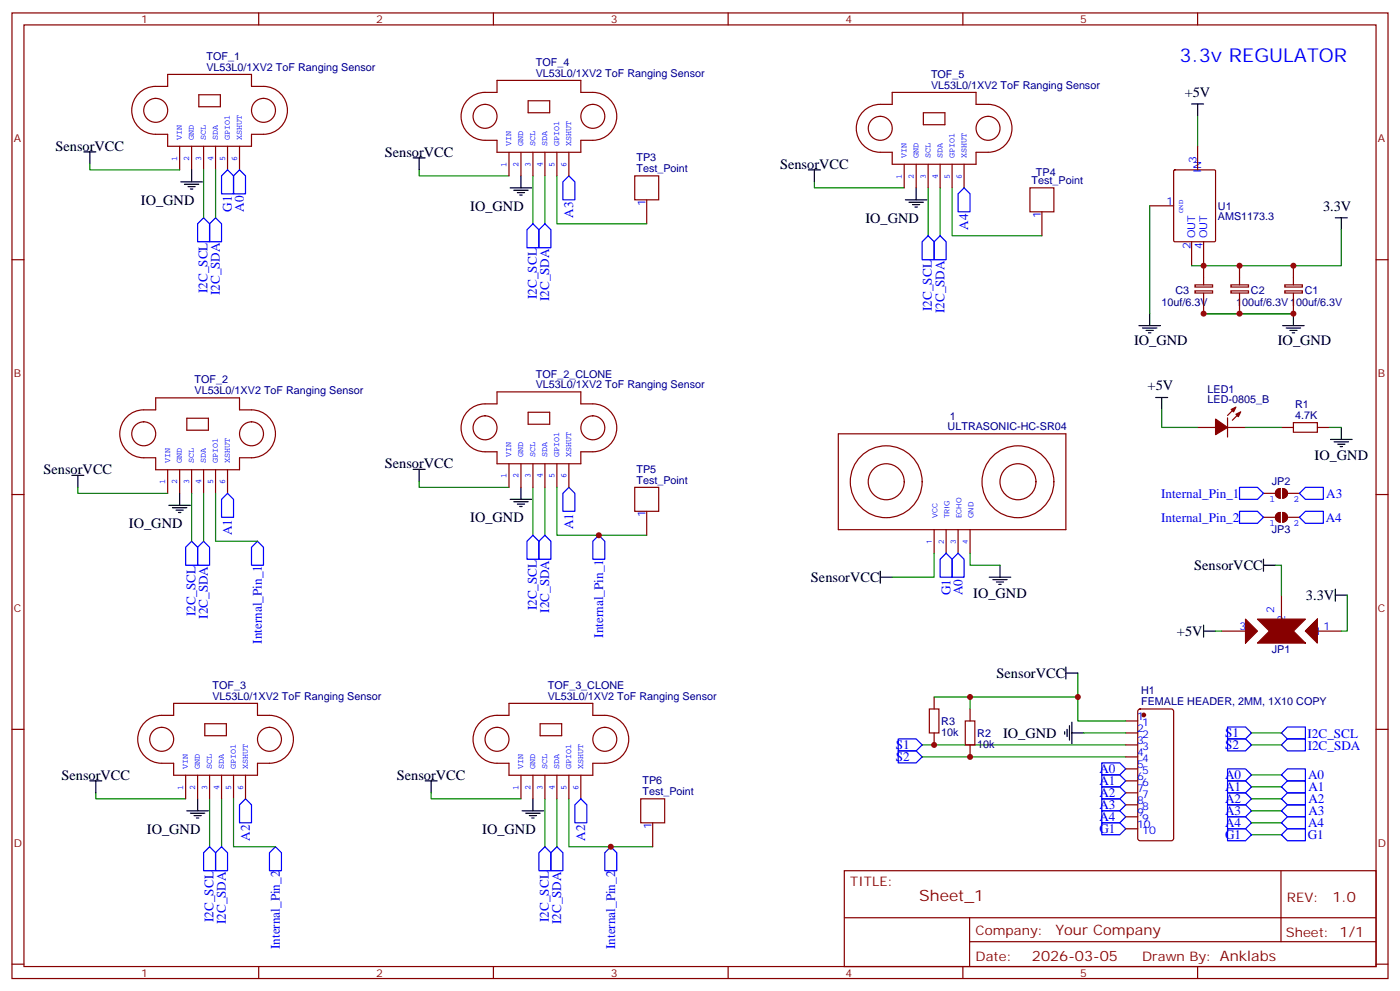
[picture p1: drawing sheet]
<svg xmlns="http://www.w3.org/2000/svg" width="412mm" height="292mm" viewBox="0 0 412 292" stroke-linecap="round" stroke-linejoin="round" font-family="sans-serif">
<g fill="none" stroke="#870000" stroke-width=".35">
<path d="M3.5 3.8h405.4v284.3h-405.4zM7.1 7.3h398.2v277.3h-398.2zM76.2 3.8v3.5M145.3 3.8v3.5M214.5 3.8v3.5M283.6 3.8v3.5M352.8 3.8v3.5M41.2 27.2a7 7 0 0 1 4.7-1.8h3.5v-3.5h24.7v3.5a11 11 0 0 1 7.4 1.2 7.1 7.1 0 0 1 2.9 7.9 7.1 7.1 0 0 1-6.8 5h-3.5v3.6h-24.7v-3.6a11 11 0 0 1-7.4-1.1 7.1 7.1 0 0 1-.8-11.2zM58.6 27.9h6.3v3.5h-6.3zM138.2 28.9a7 7 0 0 1 4.7-1.7h3.5v-3.5h24.7v3.5a11 11 0 0 1 7.4 1.1 7.1 7.1 0 0 1 2.9 8 7.1 7.1 0 0 1-6.8 5h-3.5v3.5h-24.7v-3.5a11 11 0 0 1-7.4-1.1 7.1 7.1 0 0 1-.8-11.3zM155.6 29.7h6.3v3.5h-6.3zM254.7 32.5a7 7 0 0 1 4.6-1.8h3.5v-3.5h24.7v3.5a11 11 0 0 1 7.4 1.2 7.1 7.1 0 0 1 2.9 7.9 7.1 7.1 0 0 1-6.8 5h-3.5v3.6h-24.7v-3.6a11 11 0 0 1-7.4-1.1 7.1 7.1 0 0 1-.7-11.2z"/>
<path d="M272 33.2h6.3v3.5h-6.3zM52.9 43.1v6.9M56.4 43.1v6.9M60 43.1v6.9M63.5 43.1v6.9M67 43.1v6.9M70.6 43.1v6.9M149.9 44.8v7M153.5 44.8v7M157 44.8v7M160.5 44.8v7M164 44.8v7"/>
<path d="M167.6 44.8v7M187 51.8h7v7h-7zM190.5 58.8v7.1M266.3 48.4v6.9M269.9 48.4v6.9M273.4 48.4v6.9M276.9 48.4v6.9M280.5 48.4v6.9M284 48.4v6.9M303.4 55.3h7v7.1h-7zM345.8 50.2l.3-.2h11.6l.3 .2 .1 20.6-.2 .3-11.8 .1-.3-.2zM352.8 43v7"/>
<path d="M3.5 76.5h3.6M306.9 62.4v7M338.7 60.6h7M351 71.2v7M354.5 71.2v12.7M365.1 78.2v5.7M381 78.2v5.7M405.3 76.5h3.6M352 85.7h5.2v.6h-5.2zM352 83.9h5.2v.6h-5.2zM354.5 86.4v6M362.6 85.7h5.2v.6h-5.2z"/>
<path d="M362.6 83.9h5.2v.6h-5.2zM365.1 86.4v6M378.5 85.7h5.1v.6h-5.1zM378.5 83.9h5.1v.6h-5.1zM381 86.4v6M37.7 122.4a7 7 0 0 1 4.6-1.7h3.6v-3.5h24.7v3.5a11 11 0 0 1 7.3 1.1 7.1 7.1 0 0 1 3 7.9 7.1 7.1 0 0 1-6.8 5.1h-3.5v3.5h-24.7v-3.5a11 11 0 0 1-7.4-1.1 7.1 7.1 0 0 1-.8-11.3zM49.4 138.3v7M52.9 138.3v7M55 123.2h6.4v3.5h-6.4zM56.4 138.3v7M60 138.3v7M63.5 138.3v7"/>
<path d="M67 138.3v7M138.2 120.7a7 7 0 0 1 4.7-1.8h3.5v-3.5h24.7v3.5a11 11 0 0 1 7.4 1.2 7.1 7.1 0 0 1 2.9 7.9 7.1 7.1 0 0 1-6.8 5h-3.5v3.6h-24.7v-3.6a11 11 0 0 1-7.4-1.1 7.1 7.1 0 0 1-.8-11.2zM149.9 136.6v6.9M153.5 136.6v6.9M155.6 121.4h6.3v3.5h-6.3zM157 136.6v6.9M160.5 136.6v6.9M164 136.6v6.9M167.6 136.6v6.9M246.9 127.7h67.1v28.3h-67.1zM352.8 125.9h5.3M361.6 125.9h5.3"/>
<path d="M377.5 125.9h3.5M381 124.5h7.1v2.8h-7.1zM388.1 125.9h3.5M3.5 145.6h3.6M187 143.5h7v7.1h-7zM190.5 150.6v7M275.2 156v6.9M278.7 156v6.9M282.2 156v6.9M285.8 156v6.9M372.2 152.3h3.5M372.2 145.3h3.5"/>
<path d="M376 151.5l1.1-.6v2.8a1.41 1.41 0 0 1-1.2-.7 1.41 1.41 0 0 1 .1-1.5zM376 144.4l1.1-.5v2.8a1.41 1.41 0 0 1-1.2-.8 1.41 1.41 0 0 1 .1-1.5zM377.8 150.9a1.41 1.41 0 0 1 1.4 1.4 1.41 1.41 0 0 1-1.4 1.4zM377.8 143.9a1.41 1.41 0 0 1 1.4 1.4 1.41 1.41 0 0 1-1.4 1.4zM379.2 152.3h3.6M379.2 145.3h3.6M405.3 145.6h3.6M377.5 175.3v7M359.8 185.8h7.1M388.1 185.8h7M3.5 214.8h3.6M43 212.4a7 7 0 0 1 4.6-1.8h3.6v-3.5h24.6v3.5a11 11 0 0 1 7.4 1.2 7.1 7.1 0 0 1 2.9 7.9 7.1 7.1 0 0 1-6.7 5.1h-3.6v3.5h-24.6v-3.5a11 11 0 0 1-7.4-1.2 7.1 7.1 0 0 1-.8-11.2z"/>
<path d="M60.3 213.1h6.4v3.5h-6.4zM141.8 212.4a7 7 0 0 1 4.6-1.8h3.5v-3.5h24.7v3.5a11 11 0 0 1 7.4 1.2 7.1 7.1 0 0 1 2.9 7.9 7.1 7.1 0 0 1-6.7 5.1h-3.6v3.5h-24.7v-3.5a11 11 0 0 1-7.3-1.2 7.1 7.1 0 0 1-.8-11.2zM159.1 213.1h6.4v3.5h-6.4zM273.8 208.8h2.8v7h-2.8zM275.2 205.2v3.6M275.2 215.8v3.6M284.3 212.3h2.9v7.1h-2.9zM285.8 208.8v3.5M285.8 219.4v3.5M331.6 212.3h3.5M331.6 215.8h3.5M331.6 219.4h3.5"/>
<path d="M335.4 209l.4-.2h9.2l.7 .4v37.7l-.4 .6-9.5 .1-.6-.5-.1-37.6zM405.3 214.8h3.6M54.7 228.3v6.9M58.2 228.3v6.9M61.7 228.3v6.9M65.3 228.3v6.9M68.8 228.3v6.9M72.3 228.3v6.9M153.5 228.3v6.9M157 228.3v6.9M160.5 228.3v6.9M164 228.3v6.9"/>
<path d="M167.6 228.3v6.9M171.1 228.3v6.9M188.7 235.2h7.1v7.1h-7.1zM331.6 222.9h3.5M331.6 226.4h3.5M331.6 229.9h3.5M331.6 233.5h3.5M331.6 237h3.5M192.3 242.3v7M248.7 256.4h156.6v28.2h-156.6zM331.6 240.5h3.5M331.6 244.1h3.5"/>
<path d="M377.3 256.4v20.9M248.7 270.2h156.5M285.6 277.3h119.6M285.6 270.2v14.2M3.5 283.9h3.6M76.2 284.6v3.5M145.3 284.6v3.5M214.5 284.6v3.5M283.6 284.6v3.5M352.8 284.6v3.5M405.3 283.9h3.6"/>
<circle cx="45.9" cy="32.5" r="3.5"/>
<circle cx="77.6" cy="32.5" r="3.5"/>
<circle cx="142.9" cy="34.3" r="3.5"/>
<circle cx="174.6" cy="34.3" r="3.5"/>
<circle cx="259.3" cy="37.8" r="3.5"/>
<circle cx="291" cy="37.8" r="3.5"/>
<circle cx="42.3" cy="127.7" r="3.5"/>
<circle cx="74.1" cy="127.7" r="3.5"/>
<circle cx="142.9" cy="126" r="3.5"/>
<circle cx="174.6" cy="126" r="3.5"/>
<circle cx="261.1" cy="141.9" r="10.6"/>
<circle cx="261.1" cy="141.9" r="5.3"/>
<circle cx="299.9" cy="141.9" r="10.6"/>
<circle cx="299.9" cy="141.9" r="5.3"/>
<circle cx="47.6" cy="217.7" r="3.5"/>
<circle cx="79.4" cy="217.7" r="3.5"/>
<circle cx="146.4" cy="217.7" r="3.5"/>
<circle cx="178.2" cy="217.7" r="3.5"/>
</g>
<g fill="none" stroke="#008700" stroke-width=".35">
<path d="M352.8 34.1v8.9M26.5 48.3v1.7h26.4M60 50v14.1M63.5 50v14.1M123.5 50v1.8h26.4M157 51.8v14.1M160.5 51.8v14.1M164 51.8v14.1h26.5M239.9 53.6v1.7h26.4M273.4 55.3v14.1M276.9 55.3v14.1M280.5 55.3v14.1h26.4"/>
<path d="M338.7 60.6v31.8M395.1 67.7v10.5h-44.1M354.5 92.4h26.5M342.2 120.6v5.3h10.6M366.9 125.9h10.6M391.6 125.9h3.5M22.9 143.5v1.8h26.5M56.4 145.3v14.1M60 145.3v14.1M63.5 145.3v14.1h12.3M123.5 141.7v1.8h26.4M157 143.5v14.1"/>
<path d="M160.5 143.5v14.1M164 143.5v14.1h26.5M275.2 162.9v7.1h-12.4M285.8 162.9v3.5h8.8M375.7 166.4h1.8v8.9M396.9 175.3v10.5h-1.8M317.5 198.2v14.1h14.1M358.1 185.8h1.7M271.6 219.4h60M275.2 205.2h10.6v3.6M285.8 205.2h31.7M319.3 215.8h12.3"/>
<path d="M368.7 215.8h8.8M368.7 219.4h8.8M28.2 233.5v1.7h26.5M61.7 235.2v14.1M65.3 235.2v14.1M68.8 235.2v14.1h12.3M127 233.5v1.7h26.5M160.5 235.2v14.1M164 235.2v14.1M167.6 235.2v14.1h24.7M271.6 222.9h60M368.7 228.2h8.8"/>
<path d="M368.7 231.7h8.8M368.7 235.2h8.8M368.7 238.8h8.8M368.7 245.8h8.8M368.7 242.3h8.8"/>
</g>
<g fill="none" stroke="#00f" stroke-width=".35">
<path d="M67 50l1.8 1.8v5.3h-3.5v-5.3zM70.6 50l1.7 1.8v5.3h-3.5v-5.3zM167.6 51.8l1.7 1.8v5.2h-3.5v-5.2zM282.2 57.1l1.8-1.8 1.8 1.8v5.3h-3.6zM60 64.1l1.7 1.8v5.3h-3.5v-5.3zM63.5 64.1l1.8 1.8v5.3h-3.6v-5.3zM157 65.9l1.7 1.8v5.3h-3.5v-5.3zM158.7 67.7l1.8-1.8 1.8 1.8v5.3h-3.6zM273.4 69.4l1.8 1.8v5.3h-3.6v-5.3zM275.2 71.2l1.7-1.8 1.8 1.8v5.3h-3.5zM60 159.4l1.7 1.7v5.3h-3.5v-5.3zM67 145.3l1.8 1.7v5.3h-3.5v-5.3z"/>
<path d="M75.8 159.4l1.8 1.7v5.3h-3.5v-5.3zM157 157.6l1.7 1.8v5.3h-3.5v-5.3zM160.5 157.6l1.8 1.8v5.3h-3.6v-5.3zM167.6 143.5l1.7 1.8v5.3h-3.5v-5.3zM176.4 157.6l1.8 1.8v5.3h-3.6v-5.3zM365.1 143.5h5.3l1.8 1.8-1.8 1.7h-5.3zM365.1 150.6h5.3l1.8 1.7-1.8 1.8h-5.3zM382.8 145.3l1.7-1.8h5.3v3.5h-5.3zM382.8 152.3l1.7-1.7h5.3v3.5h-5.3zM54.7 161.1l1.7-1.7 1.8 1.7v5.3h-3.5zM278.7 162.9l1.8 1.8v5.3h-3.6v-5.3zM282.2 162.9l1.8 1.8v5.3h-3.5v-5.3z"/>
<path d="M264.6 217.6h5.3l1.7 1.8-1.7 1.7h-5.3zM361.6 214.1h5.3l1.8 1.7-1.8 1.8h-5.3zM361.6 217.6h5.3l1.8 1.8-1.8 1.7h-5.3zM377.5 215.8l1.7-1.7h5.3v3.5h-5.3zM377.5 219.4l1.7-1.8h5.3v3.5h-5.3zM70.6 237l1.7-1.8 1.8 1.8v5.3h-3.5zM171.1 235.2l1.8 1.8v5.3h-3.6v-5.3zM264.6 221.1h5.3l1.7 1.8-1.7 1.7h-5.3zM324.6 238.8h5.2l1.8 1.7-1.8 1.8h-5.2zM324.6 235.2h5.2l1.8 1.8-1.8 1.8h-5.2zM324.6 231.7h5.2l1.8 1.8-1.8 1.7h-5.2zM324.6 228.2h5.2l1.8 1.7-1.8 1.8h-5.2z"/>
<path d="M324.6 224.6h5.2l1.8 1.8-1.8 1.8h-5.2zM361.6 226.4h5.3l1.8 1.8-1.8 1.7h-5.3zM361.6 229.9h5.3l1.8 1.8-1.8 1.8h-5.3zM361.6 233.5h5.3l1.8 1.7-1.8 1.8h-5.3zM361.6 237h5.3l1.8 1.8-1.8 1.7h-5.3zM377.5 228.2l1.7-1.8h5.3v3.5h-5.3zM377.5 231.7l1.7-1.8h5.3v3.6h-5.3zM377.5 235.2l1.7-1.7h5.3v3.5h-5.3zM377.5 238.8l1.7-1.8h5.3v3.5h-5.3zM61.7 249.3l1.8 1.8v5.3h-3.5v-5.3zM65.3 249.3l1.7 1.8v5.3h-3.5v-5.3zM81.1 249.3l1.8 1.8v5.3h-3.5v-5.3z"/>
<path d="M158.7 251.1l1.8-1.8 1.8 1.8v5.3h-3.6zM164 249.3l1.8 1.8v5.3h-3.5v-5.3zM179.9 249.3l1.8 1.8v5.3h-3.5v-5.3zM324.6 242.3h5.2l1.8 1.8-1.8 1.7h-5.2zM361.6 244.1h5.3l1.8 1.7-1.8 1.8h-5.3zM361.6 240.5h5.3l1.8 1.8-1.8 1.8h-5.3zM377.5 242.3l1.7-1.8h5.3v3.6h-5.3zM377.5 245.8l1.7-1.7h5.3v3.5h-5.3z"/>
</g>
<g fill="none" stroke="#000" stroke-width=".35">
<path d="M351 30.6h3.5M352.8 30.6v3.5M24.7 44.7h3.5M26.5 44.7v3.6M53.3 53.6h6.3M54.3 54.3h4.3M55.4 55h2.1M56.1 55.7h.7M56.4 50v3.6M121.7 46.5h3.5M123.5 46.5v3.5M150.3 55.3h6.3"/>
<path d="M151.3 56h4.3M152.4 56.7h2.1M153.1 57.4h.7M153.5 51.8v3.5M238.1 50h3.6M239.9 50v3.6M266.7 58.8h6.3M267.8 59.5h4.2M269.9 55.3v3.5M268.8 60.3h2.1M269.5 61h.7M393.3 64.1h3.6"/>
<path d="M395.1 64.1v3.6M335.5 95.9h6.3M336.5 96.6h4.3M337.6 97.3h2.1M338.3 98h.7M338.7 92.4v3.5M377.8 95.9h6.4M378.9 96.6h4.2M379.9 97.3h2.2M380.6 98h.8M381 92.4v3.5M340.4 117.1h3.6"/>
<path d="M342.2 117.1v3.5M21.2 140h3.5M22.9 140v3.5M121.7 138.2h3.5M123.5 138.2v3.5M391.9 129.4h6.4M393 130.1h4.2M394.1 130.8h2.1M394.8 131.5h.7M395.1 125.9v3.5M49.7 148.8h6.4M50.8 149.5h4.2"/>
<path d="M51.9 150.2h2.1M52.6 150.9h.7M52.9 145.3v3.5M150.3 147h6.3M151.3 147.7h4.3M152.4 148.4h2.1M153.1 149.2h.7M153.5 143.5v3.5M259.3 170h3.5M259.3 168.2v3.5M291.4 170h6.3M292.5 170.7h4.2"/>
<path d="M293.5 171.4h2.1M294.2 172.1h.7M294.6 166.4v3.6M372.2 166.4h3.5M372.2 164.7v3.5M393.3 175.3h3.6M393.3 173.5v3.5M314 198.2h3.5M314 196.4v3.6M354.5 185.8h3.6M354.5 184.1v3.5M313.6 215.5v.7"/>
<path d="M314.3 214.8v2.1M315 213.7v4.2M315.7 215.8h3.6M315.7 212.7v6.3M26.5 229.9h3.5M28.2 229.9v3.6M55 238.8h6.4M56.1 239.5h4.2M58.2 235.2v3.6M125.2 229.9h3.6M127 229.9v3.6M153.8 238.8h6.4"/>
<path d="M154.9 239.5h4.2M157 235.2v3.6M57.1 240.2h2.2M57.9 240.9h.7M155.9 240.2h2.1M156.6 240.9h.7"/>
</g>
<g fill="#870000" stroke="#870000" stroke-width=".35">
<path d="M358.1 123.4l3.5 2.5-3.5 2.1z"/>
<path d="M361.6 123v5.7z"/>
<path d="M361.6 122.3l1.4-1.4z"/>
<path d="M363 123.8l1.4-1.5z"/>
<path d="M362.7 120.6l1.4-.7-.7 1.4z"/>
<path d="M364.1 122l1.4-.7-.7 1.4z"/>
<path d="M388.1 182.3v7.1l-3.6-3.6z"/>
<path d="M370.4 182.3h14.1l-3.5 3.5 3.5 3.6h-14.1l3.5-3.6z"/>
<path d="M366.9 182.3l3.5 3.5-3.5 3.6z"/>
<path d="M376 151.5l1.1-.6v2.8a1.41 1.41 0 0 1-1.2-.7 1.41 1.41 0 0 1 .1-1.5z"/>
<path d="M377.8 150.9a1.41 1.41 0 0 1 1.4 1.4 1.41 1.41 0 0 1-1.4 1.4z"/>
<path d="M376 144.4l1.1-.5v2.8a1.41 1.41 0 0 1-1.2-.8 1.41 1.41 0 0 1 .1-1.5z"/>
<path d="M377.8 143.9a1.41 1.41 0 0 1 1.4 1.4 1.41 1.41 0 0 1-1.4 1.4z"/>
<circle cx="336.9" cy="210.5" r=".53"/>
</g>
<g fill="#c00">
<circle cx="275.2" cy="219.4" r=".88"/>
<circle cx="285.8" cy="222.9" r=".88"/>
<circle cx="176.4" cy="157.6" r=".88"/>
<circle cx="179.9" cy="249.3" r=".88"/>
<circle cx="317.5" cy="205.2" r=".88"/>
<circle cx="285.8" cy="205.2" r=".88"/>
<circle cx="381" cy="78.2" r=".88"/>
<circle cx="354.5" cy="78.2" r=".88"/>
<circle cx="381" cy="92.4" r=".88"/>
<circle cx="365.1" cy="92.4" r=".88"/>
<circle cx="354.5" cy="92.4" r=".88"/>
<circle cx="365.1" cy="78.2" r=".88"/>
</g>
<text font-size="5.6" fill="#00f" x="347.5" y="18.3">3.3v REGULATOR</text>
<text font-size="4.6" fill="#800" x="270.8" y="265.4">Sheet_1</text>
<g font-size="4.2">
<text x="349" y="28.6">+5V</text>
<text x="16.3" y="44.4">SensorVCC</text>
<text x="113.4" y="46.2">SensorVCC</text>
<text x="229.8" y="49.7">SensorVCC</text>
<text x="41.5" y="60.3">IO_GND</text>
<text x="138.5" y="62">IO_GND</text>
<text x="254.9" y="65.6">IO_GND</text>
<text x="389.7" y="62.1">3.3V</text>
<text x="334.1" y="101.5">IO_GND</text>
<text x="376.4" y="101.5">IO_GND</text>
<text x="338.1" y="115">+5V</text>
<text x="113.4" y="137.9">SensorVCC</text>
<text x="387.2" y="135.5">IO_GND</text>
<text x="12.8" y="139.7">SensorVCC</text>
<text x="38" y="155.5">IO_GND</text>
<text x="138.5" y="153.8">IO_GND</text>
<text x="351.8" y="167.9">SensorVCC</text>
<text x="238.9" y="171.4">SensorVCC</text>
<text x="286.7" y="176.1">IO_GND</text>
<text x="384.7" y="176.7">3.3V</text>
<text x="346.7" y="187.3">+5V</text>
<text x="293.6" y="199.6">SensorVCC</text>
<text x="295.5" y="217.2">IO_GND</text>
<text x="18.1" y="229.6">SensorVCC</text>
<text x="116.9" y="229.6">SensorVCC</text>
<text x="43.3" y="245.5">IO_GND</text>
<text x="142.1" y="245.5">IO_GND</text>
</g>
<g font-size="4.2" fill="#800">
<text x="392.5" y="265.7">1.0</text>
<text x="310.9" y="275.2">Your Company</text>
<text x="304" y="283">2026-03-05</text>
</g>
<g font-size="3.9" fill="#00f">
<text x="68.3" y="62.4" transform="rotate(-90 68.3 62.4)">G1</text>
<text x="71.8" y="62.4" transform="rotate(-90 71.8 62.4)">A0</text>
<text x="168.8" y="64.1" transform="rotate(-90 168.8 64.1)">A3</text>
<text x="285.2" y="67.7" transform="rotate(-90 285.2 67.7)">A4</text>
<text x="61.1" y="86.3" transform="rotate(-90 61.1 86.3)">I2C_SCL</text>
<text x="64.8" y="86.9" transform="rotate(-90 64.8 86.9)">I2C_SDA</text>
<text x="158.1" y="88" transform="rotate(-90 158.1 88)">I2C_SCL</text>
<text x="161.8" y="88.7" transform="rotate(-90 161.8 88.7)">I2C_SDA</text>
<text x="274.5" y="91.6" transform="rotate(-90 274.5 91.6)">I2C_SCL</text>
<text x="278.2" y="92.2" transform="rotate(-90 278.2 92.2)">I2C_SDA</text>
<text x="342.1" y="146.5">Internal_Pin_1</text>
<text x="390.7" y="146.6">A3</text>
<text x="168.8" y="155.9" transform="rotate(-90 168.8 155.9)">A1</text>
<text x="342.1" y="153.6">Internal_Pin_2</text>
<text x="390.5" y="153.6">A4</text>
<text x="68.3" y="157.6" transform="rotate(-90 68.3 157.6)">A1</text>
<text x="158.1" y="179.8" transform="rotate(-90 158.1 179.8)">I2C_SCL</text>
<text x="280" y="175.3" transform="rotate(-90 280 175.3)">G1</text>
<text x="283.5" y="175.3" transform="rotate(-90 283.5 175.3)">A0</text>
<text x="57.6" y="181.5" transform="rotate(-90 57.6 181.5)">I2C_SCL</text>
<text x="61.2" y="182.2" transform="rotate(-90 61.2 182.2)">I2C_SDA</text>
<text x="161.8" y="180.4" transform="rotate(-90 161.8 180.4)">I2C_SDA</text>
<text x="77.1" y="189.5" transform="rotate(-90 77.1 189.5)">Internal_Pin_1</text>
<text x="177.7" y="187.7" transform="rotate(-90 177.7 187.7)">Internal_Pin_1</text>
<text x="263.9" y="220.6">S1</text>
<text x="360.9" y="217.1">S1</text>
<text x="360.9" y="220.6">S2</text>
<text x="385.2" y="217.2">I2C_SCL</text>
<text x="385.2" y="220.7">I2C_SDA</text>
<text x="263.9" y="224.2">S2</text>
<text x="323.8" y="227.7">A0</text>
<text x="323.8" y="231.2">A1</text>
<text x="360.9" y="229.4">A0</text>
<text x="360.9" y="233">A1</text>
<text x="385.3" y="229.5">A0</text>
<text x="385.4" y="233.1">A1</text>
<text x="323.8" y="238.3">A3</text>
<text x="323.8" y="234.7">A2</text>
<text x="360.9" y="236.5">A2</text>
<text x="385.4" y="236.6">A2</text>
<text x="323.8" y="245.3">G1</text>
<text x="323.8" y="241.8">A4</text>
<text x="360.9" y="243.6">A4</text>
<text x="360.9" y="240">A3</text>
<text x="385.3" y="243.6">A4</text>
<text x="385.4" y="240.1">A3</text>
<text x="73.6" y="247.6" transform="rotate(-90 73.6 247.6)">A2</text>
<text x="172.3" y="247.6" transform="rotate(-90 172.3 247.6)">A2</text>
<text x="360.9" y="247.1">G1</text>
<text x="385.2" y="247.2">G1</text>
<text x="62.9" y="271.5" transform="rotate(-90 62.9 271.5)">I2C_SCL</text>
<text x="66.5" y="272.2" transform="rotate(-90 66.5 272.2)">I2C_SDA</text>
<text x="161.6" y="271.5" transform="rotate(-90 161.6 271.5)">I2C_SCL</text>
<text x="165.3" y="272.2" transform="rotate(-90 165.3 272.2)">I2C_SDA</text>
<text x="82.4" y="279.5" transform="rotate(-90 82.4 279.5)">Internal_Pin_2</text>
<text x="181.2" y="279.5" transform="rotate(-90 181.2 279.5)">Internal_Pin_2</text>
</g>
<g font-size="3.9" fill="#800">
<text x="250.5" y="261">TITLE:</text>
<text x="379.1" y="265.7">REV:</text>
<text x="287.4" y="275.2">Company:</text>
<text x="378.7" y="275.8">Sheet: 1/1</text>
<text x="287.4" y="282.9">Date:</text>
<text x="336.4" y="282.9">Drawn By: Anklabs</text>
</g>
<g font-size="3.2" fill="#800">
<text x="41.6" y="6.8">1</text>
<text x="110.8" y="6.8">2</text>
<text x="179.9" y="6.8">3</text>
<text x="249.1" y="6.8">4</text>
<text x="318.2" y="6.8">5</text>
<text x="4.1" y="41.9">A</text>
<text x="405.9" y="41.9">A</text>
<text x="4.1" y="111.1">B</text>
<text x="405.9" y="111.1">B</text>
<text x="4.1" y="180.2">C</text>
<text x="405.9" y="180.2">C</text>
<text x="4.1" y="249.3">D</text>
<text x="405.9" y="249.3">D</text>
<text x="41.6" y="287.6">1</text>
<text x="110.8" y="287.6">2</text>
<text x="179.9" y="287.6">3</text>
<text x="249.1" y="287.6">4</text>
<text x="318.2" y="287.6">5</text>
</g>
<g font-size="3.2" fill="#000080">
<text x="60.8" y="17.7">TOF_1</text>
<text x="60.8" y="20.9">VL53L0/1XV2 ToF Ranging Sensor</text>
<text x="157.8" y="22.6">VL53L0/1XV2 ToF Ranging Sensor</text>
<text x="157.8" y="19.4">TOF_4</text>
<text x="274.2" y="23">TOF_5</text>
<text x="274.2" y="26.1">VL53L0/1XV2 ToF Ranging Sensor</text>
<text x="187.5" y="47.5">TP3</text>
<text x="187.5" y="50.7">Test_Point</text>
<text x="305.2" y="51.8">TP4</text>
<text x="303.9" y="54.3">Test_Point</text>
<text x="358.8" y="64.9">AMS1173.3</text>
<text x="358.8" y="61.7">U1</text>
<text x="342.2" y="90">10uf/6.3V</text>
<text x="346.2" y="86.4">C3</text>
<text x="364.2" y="90">100uf/6.3V100uf/6.3V</text>
<text x="368.5" y="86.5">C2</text>
<text x="384.4" y="86.5">C1</text>
<text x="57.3" y="112.9">TOF_2</text>
<text x="157.8" y="111.2">TOF_2_CLONE</text>
<text x="57.3" y="116.1">VL53L0/1XV2 ToF Ranging Sensor</text>
<text x="157.8" y="114.3">VL53L0/1XV2 ToF Ranging Sensor</text>
<text x="355.7" y="118.8">LED-0805_B</text>
<text x="355.7" y="115.7">LED1</text>
<text x="279.8" y="123.6">1</text>
<text x="381.5" y="123.4">4.7K</text>
<text x="381.5" y="120.3">R1</text>
<text x="279.2" y="126.7">ULTRASONIC-HC-SR04</text>
<text x="187.5" y="142.5">Test_Point</text>
<text x="187.5" y="139.2">TP5</text>
<text x="374.6" y="142.9">JP2</text>
<text x="374.6" y="157">JP3</text>
<text x="374.6" y="192.4">JP1</text>
<text x="62.6" y="202.9">TOF_3</text>
<text x="161.4" y="202.9">TOF_3_CLONE</text>
<text x="62.6" y="206.1">VL53L0/1XV2 ToF Ranging Sensor</text>
<text x="161.4" y="206.1">VL53L0/1XV2 ToF Ranging Sensor</text>
<text x="336.1" y="207.6">FEMALE HEADER, 2MM, 1X10 COPY</text>
<text x="336.1" y="204.5">H1</text>
<text x="277.3" y="213.4">R3</text>
<text x="277.3" y="216.6">10k</text>
<text x="287.9" y="220.2">10k</text>
<text x="287.9" y="217">R2</text>
<text x="189.2" y="230.9">TP6</text>
<text x="189.2" y="234.2">Test_Point</text>
</g>
<g font-size="3.2" fill="#00f">
<text x="352.4" y="47.9" transform="rotate(-90 352.4 47.9)">3</text>
<text x="353.8" y="51.1" transform="rotate(-90 353.8 51.1)">IN</text>
<text x="190.1" y="60.6" transform="rotate(-90 190.1 60.6)">1</text>
<text x="306.6" y="64.1" transform="rotate(-90 306.6 64.1)">1</text>
<text x="343.6" y="60.3">1</text>
<text x="352.1" y="70.1" transform="rotate(-90 352.1 70.1)">OUT</text>
<text x="355.6" y="70.1" transform="rotate(-90 355.6 70.1)">OUT</text>
<text x="350.7" y="73.3" transform="rotate(-90 350.7 73.3)">2</text>
<text x="354.2" y="73.3" transform="rotate(-90 354.2 73.3)">4</text>
<text x="190.1" y="152.3" transform="rotate(-90 190.1 152.3)">1</text>
<text x="365.1" y="185.5">3</text>
<text x="375.4" y="180.6" transform="rotate(-90 375.4 180.6)">2</text>
<text x="378.5" y="183" transform="rotate(-90 378.5 183)">2</text>
<text x="389.8" y="185.5">1</text>
<text x="367.6" y="186.9">3</text>
<text x="387.3" y="186.9">1</text>
<text x="335" y="211.9">1</text>
<text x="335" y="215.5">2</text>
<text x="336.4" y="213.7">1</text>
<text x="335" y="219">3</text>
<text x="336.4" y="217.2">2</text>
<text x="336.4" y="220.8">3</text>
<text x="335" y="222.5">4</text>
<text x="335" y="226.1">5</text>
<text x="336.4" y="224.3">4</text>
<text x="336.4" y="227.8">5</text>
<text x="335" y="229.6">6</text>
<text x="335" y="233.1">7</text>
<text x="336.4" y="231.4">6</text>
<text x="335" y="236.6">8</text>
<text x="336.4" y="234.9">7</text>
<text x="336.4" y="238.4">8</text>
<text x="191.9" y="244.1" transform="rotate(-90 191.9 244.1)">1</text>
<text x="335" y="240.2">9</text>
<text x="335" y="243.7">10</text>
<text x="336.4" y="241.9">9</text>
<text x="336.4" y="245.5">10</text>
</g>
<g font-size="2.8" fill="#00f">
<text x="373.9" y="147.9">1</text>
<text x="381" y="147.9">2</text>
<text x="373.9" y="155">1</text>
<text x="381" y="155">2</text>
</g>
<g font-size="2.5" fill="#00f">
<text x="53.6" y="41.1" transform="rotate(-90 53.6 41.1)">VIN</text>
<text x="57.1" y="41.1" transform="rotate(-90 57.1 41.1)">GND</text>
<text x="60.7" y="41.1" transform="rotate(-90 60.7 41.1)">SCL</text>
<text x="64.2" y="41.1" transform="rotate(-90 64.2 41.1)">SDA</text>
<text x="67.7" y="41.1" transform="rotate(-90 67.7 41.1)">GPIO1</text>
<text x="71.2" y="41.1" transform="rotate(-90 71.2 41.1)">XSHUT</text>
<text x="52.2" y="47.4" transform="rotate(-90 52.2 47.4)">1</text>
<text x="55.7" y="47.4" transform="rotate(-90 55.7 47.4)">2</text>
<text x="59.3" y="47.4" transform="rotate(-90 59.3 47.4)">3</text>
<text x="62.8" y="47.4" transform="rotate(-90 62.8 47.4)">4</text>
<text x="66.3" y="47.4" transform="rotate(-90 66.3 47.4)">5</text>
<text x="69.9" y="47.4" transform="rotate(-90 69.9 47.4)">6</text>
<text x="150.6" y="42.9" transform="rotate(-90 150.6 42.9)">VIN</text>
<text x="154.1" y="42.9" transform="rotate(-90 154.1 42.9)">GND</text>
<text x="157.7" y="42.9" transform="rotate(-90 157.7 42.9)">SCL</text>
<text x="161.2" y="42.9" transform="rotate(-90 161.2 42.9)">SDA</text>
<text x="164.7" y="42.9" transform="rotate(-90 164.7 42.9)">GPIO1</text>
<text x="168.3" y="42.9" transform="rotate(-90 168.3 42.9)">XSHUT</text>
<text x="267" y="46.4" transform="rotate(-90 267 46.4)">VIN</text>
<text x="270.6" y="46.4" transform="rotate(-90 270.6 46.4)">GND</text>
<text x="274.1" y="46.4" transform="rotate(-90 274.1 46.4)">SCL</text>
<text x="277.6" y="46.4" transform="rotate(-90 277.6 46.4)">SDA</text>
<text x="281.1" y="46.4" transform="rotate(-90 281.1 46.4)">GPIO1</text>
<text x="284.7" y="46.4" transform="rotate(-90 284.7 46.4)">XSHUT</text>
<text x="149.2" y="49.1" transform="rotate(-90 149.2 49.1)">1</text>
<text x="152.8" y="49.1" transform="rotate(-90 152.8 49.1)">2</text>
<text x="156.3" y="49.1" transform="rotate(-90 156.3 49.1)">3</text>
<text x="159.8" y="49.1" transform="rotate(-90 159.8 49.1)">4</text>
<text x="163.3" y="49.1" transform="rotate(-90 163.3 49.1)">5</text>
<text x="166.9" y="49.1" transform="rotate(-90 166.9 49.1)">6</text>
<text x="265.7" y="52.6" transform="rotate(-90 265.7 52.6)">1</text>
<text x="269.2" y="52.6" transform="rotate(-90 269.2 52.6)">2</text>
<text x="272.7" y="52.6" transform="rotate(-90 272.7 52.6)">3</text>
<text x="276.2" y="52.6" transform="rotate(-90 276.2 52.6)">4</text>
<text x="279.8" y="52.6" transform="rotate(-90 279.8 52.6)">5</text>
<text x="283.3" y="52.6" transform="rotate(-90 283.3 52.6)">6</text>
<text x="50.1" y="136.4" transform="rotate(-90 50.1 136.4)">VIN</text>
<text x="53.6" y="136.4" transform="rotate(-90 53.6 136.4)">GND</text>
<text x="57.1" y="136.4" transform="rotate(-90 57.1 136.4)">SCL</text>
<text x="60.7" y="136.4" transform="rotate(-90 60.7 136.4)">SDA</text>
<text x="64.2" y="136.4" transform="rotate(-90 64.2 136.4)">GPIO1</text>
<text x="67.7" y="136.4" transform="rotate(-90 67.7 136.4)">XSHUT</text>
<text x="150.6" y="134.6" transform="rotate(-90 150.6 134.6)">VIN</text>
<text x="154.1" y="134.6" transform="rotate(-90 154.1 134.6)">GND</text>
<text x="157.7" y="134.6" transform="rotate(-90 157.7 134.6)">SCL</text>
<text x="161.2" y="134.6" transform="rotate(-90 161.2 134.6)">SDA</text>
<text x="164.7" y="134.6" transform="rotate(-90 164.7 134.6)">GPIO1</text>
<text x="168.3" y="134.6" transform="rotate(-90 168.3 134.6)">XSHUT</text>
<text x="48.7" y="142.6" transform="rotate(-90 48.7 142.6)">1</text>
<text x="52.2" y="142.6" transform="rotate(-90 52.2 142.6)">2</text>
<text x="55.7" y="142.6" transform="rotate(-90 55.7 142.6)">3</text>
<text x="59.3" y="142.6" transform="rotate(-90 59.3 142.6)">4</text>
<text x="62.8" y="142.6" transform="rotate(-90 62.8 142.6)">5</text>
<text x="66.3" y="142.6" transform="rotate(-90 66.3 142.6)">6</text>
<text x="149.2" y="140.8" transform="rotate(-90 149.2 140.8)">1</text>
<text x="152.8" y="140.8" transform="rotate(-90 152.8 140.8)">2</text>
<text x="156.3" y="140.8" transform="rotate(-90 156.3 140.8)">3</text>
<text x="159.8" y="140.8" transform="rotate(-90 159.8 140.8)">4</text>
<text x="163.3" y="140.8" transform="rotate(-90 163.3 140.8)">5</text>
<text x="166.9" y="140.8" transform="rotate(-90 166.9 140.8)">6</text>
<text x="55.4" y="226.3" transform="rotate(-90 55.4 226.3)">VIN</text>
<text x="58.9" y="226.3" transform="rotate(-90 58.9 226.3)">GND</text>
<text x="62.4" y="226.3" transform="rotate(-90 62.4 226.3)">SCL</text>
<text x="66" y="226.3" transform="rotate(-90 66 226.3)">SDA</text>
<text x="69.5" y="226.3" transform="rotate(-90 69.5 226.3)">GPIO1</text>
<text x="73" y="226.3" transform="rotate(-90 73 226.3)">XSHUT</text>
<text x="154.1" y="226.3" transform="rotate(-90 154.1 226.3)">VIN</text>
<text x="157.7" y="226.3" transform="rotate(-90 157.7 226.3)">GND</text>
<text x="161.2" y="226.3" transform="rotate(-90 161.2 226.3)">SCL</text>
<text x="164.7" y="226.3" transform="rotate(-90 164.7 226.3)">SDA</text>
<text x="168.3" y="226.3" transform="rotate(-90 168.3 226.3)">GPIO1</text>
<text x="171.8" y="226.3" transform="rotate(-90 171.8 226.3)">XSHUT</text>
<text x="54" y="232.6" transform="rotate(-90 54 232.6)">1</text>
<text x="57.5" y="232.6" transform="rotate(-90 57.5 232.6)">2</text>
<text x="61" y="232.6" transform="rotate(-90 61 232.6)">3</text>
<text x="64.6" y="232.6" transform="rotate(-90 64.6 232.6)">4</text>
<text x="68.1" y="232.6" transform="rotate(-90 68.1 232.6)">5</text>
<text x="71.6" y="232.6" transform="rotate(-90 71.6 232.6)">6</text>
<text x="152.8" y="232.6" transform="rotate(-90 152.8 232.6)">1</text>
<text x="156.3" y="232.6" transform="rotate(-90 156.3 232.6)">2</text>
<text x="159.8" y="232.6" transform="rotate(-90 159.8 232.6)">3</text>
<text x="163.3" y="232.6" transform="rotate(-90 163.3 232.6)">4</text>
<text x="166.9" y="232.6" transform="rotate(-90 166.9 232.6)">5</text>
<text x="170.4" y="232.6" transform="rotate(-90 170.4 232.6)">6</text>
</g>
<g font-size="2.1" fill="#00f">
<text x="276.2" y="152.6" transform="rotate(-90 276.2 152.6)">VCC</text>
<text x="279.7" y="152.6" transform="rotate(-90 279.7 152.6)">TRIG</text>
<text x="283.3" y="152.6" transform="rotate(-90 283.3 152.6)">ECHO</text>
<text x="286.8" y="152.6" transform="rotate(-90 286.8 152.6)">GND</text>
<text x="274.5" y="160.2" transform="rotate(-90 274.5 160.2)">1</text>
<text x="278" y="160.2" transform="rotate(-90 278 160.2)">2</text>
<text x="281.5" y="160.2" transform="rotate(-90 281.5 160.2)">3</text>
<text x="285.1" y="160.2" transform="rotate(-90 285.1 160.2)">4</text>
</g>
<text font-size="1.8" fill="#00f" x="348.5" y="62.7" transform="rotate(-90 348.5 62.7)">GND</text>
</svg>
